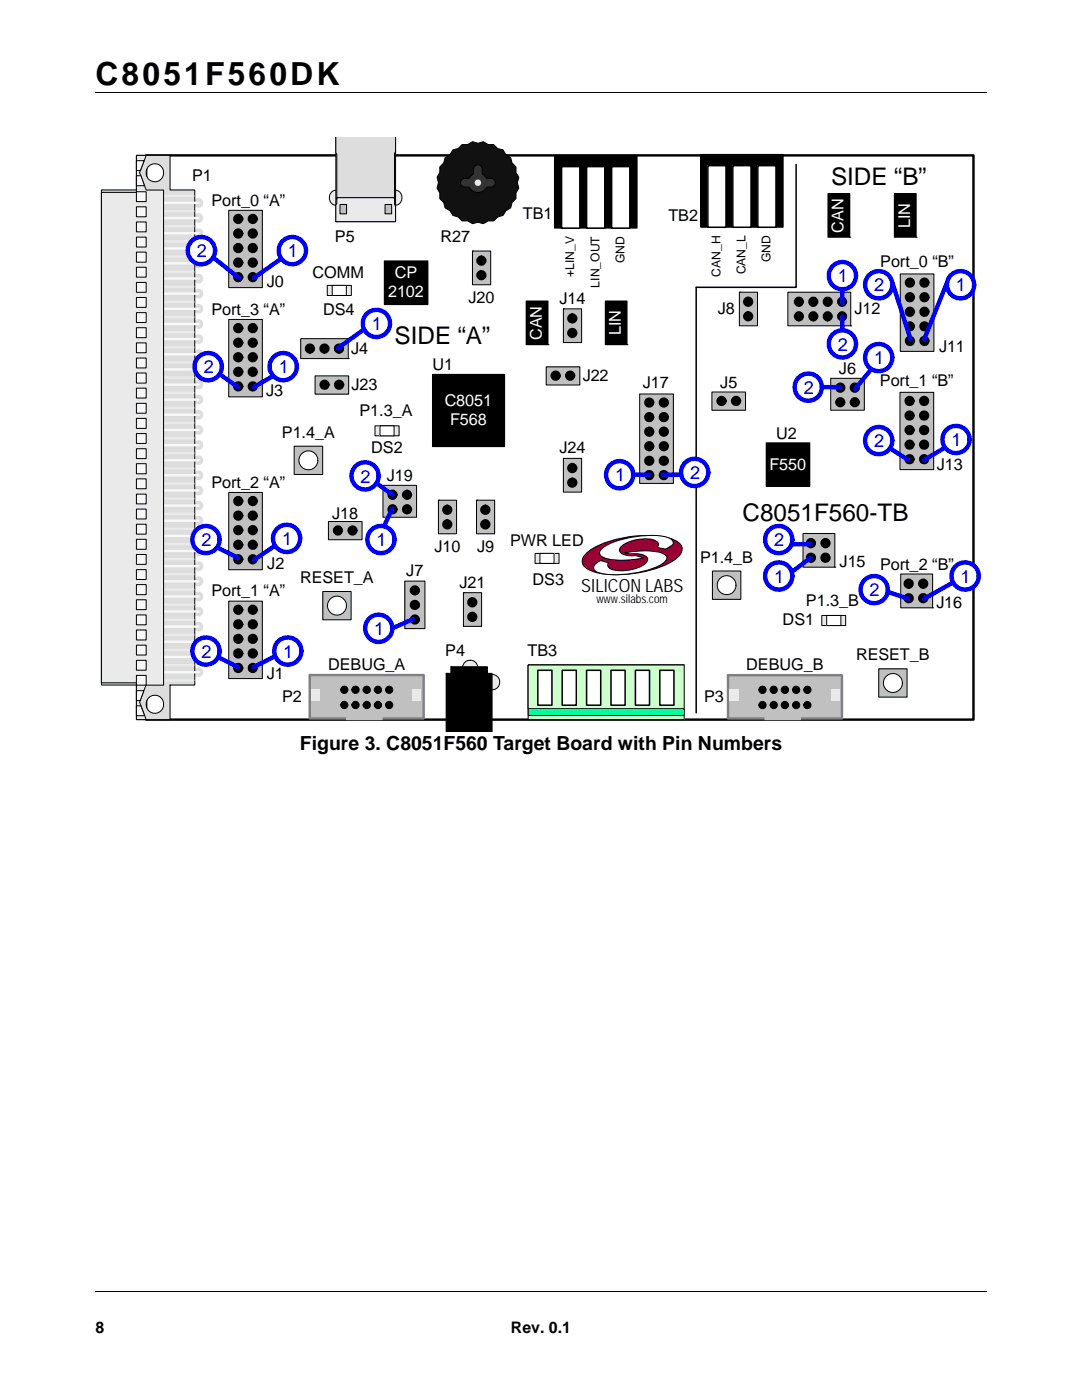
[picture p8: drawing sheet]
<svg xmlns="http://www.w3.org/2000/svg" width="216mm" height="279mm" viewBox="0 0 216 279" stroke-linecap="round" stroke-linejoin="round" font-family="sans-serif">
<path d="M19 18.4h177.8M19.1 257.8h177.8" fill="none" stroke="#000" stroke-width=".2"/>
<g fill="#fff">
<path d="M166.8 259.4h30.7v14.7h-30.7z"/>
<path d="M19.7 27.5h176.5v118.6h-176.5z"/>
<path d="M29.2 31h165v112.6h-165z"/>
</g>
<path d="M29.2 31h165v112.6h-165z" fill="none" stroke="#000" stroke-width=".48"/>
<circle cx="93.8" cy="133.3" r="1.53" fill="#eaeaea"/>
<circle cx="93.8" cy="133.3" r="1.53" fill="none" stroke="#000" stroke-width=".2"/>
<circle cx="98.2" cy="136.1" r="1.53" fill="#eaeaea"/>
<g fill="none" stroke="#000" stroke-width=".2">
<path d="M89 134.4h.1M90 133.1h7.2v10.9h-7.2zM90 133.1h.1M89 146.1v-11.7h9.2v11.7"/>
<circle cx="98.2" cy="136.1" r="1.53"/>
</g>
<path d="M89 134.4h9.2v11.7h-9.2zM90 133.1h7.2v10.9h-7.2z" fill="#000"/>
<path d="M66.3 38.2a1.45 1.45 0 0 1 2 .8 1.45 1.45 0 0 1-1.1 1.9 1.49 1.49 0 0 1-1.5-.9 1.49 1.49 0 0 1 .6-1.8z" fill-rule="evenodd" fill="#eaeaea"/>
<path d="M66.3 38.2a1.45 1.45 0 0 1 2 .8 1.45 1.45 0 0 1-1.1 1.9 1.49 1.49 0 0 1-1.5-.9 1.49 1.49 0 0 1 .6-1.8z" fill="none" stroke="#000" stroke-width=".2"/>
<path d="M78.2 38.2a1.36 1.36 0 0 1 1.7 .2 1.36 1.36 0 0 1 .2 1.7 1.28 1.28 0 0 1-1.5 .8 1.28 1.28 0 0 1-1-1.3l.2-1z" fill-rule="evenodd" fill="#eaeaea"/>
<path d="M78.2 38.2a1.36 1.36 0 0 1 1.7 .2 1.36 1.36 0 0 1 .2 1.7 1.28 1.28 0 0 1-1.5 .8 1.28 1.28 0 0 1-1-1.3l.2-1z" fill="none" stroke="#000" stroke-width=".2"/>
<path d="M67 27.5h11.9v16.7h-11.9z" fill="#c0c0c0"/>
<path d="M67 27.5v16.7h11.9v-16.7M67 44.2h.1" fill="none" stroke="#000" stroke-width=".2"/>
<path d="M67 27.5h11.9v2.8l-.2 .3v9.1l-.2-.2h-11.1l-.2 .2v-9l-.2-.3z" fill-rule="evenodd" fill="#ddd"/>
<path d="M67 27.5v2.9l.2 .3v9l.2-.2h11.1l.2 .2v-9.1l.2-.3v-2.8" fill="none" stroke="#000" stroke-width=".2"/>
<path d="M67.8 40.8v1.9h1.4v-1.9zM67.2 39.5h11.3l.2 .2v1.2l.2 .2v3.1h-11.9v-3.2l.2-.3zM76.8 40.8v1.9h1.3v-1.9z" fill-rule="evenodd" fill="#eaeaea"/>
<path d="M67.2 39.5h11.3l.2 .2v1.2l.2 .2v3.1h-11.9v-3.2l.2-.3zM67.8 40.8h1.4v1.9h-1.4zM76.8 40.8h1.3v1.9h-1.3z" fill="none" stroke="#000" stroke-width=".2"/>
<path d="M88.8 31.5l1-.6 .6-1 1-.2 .8-.8h1.1l1-.6 1.1 .3 1-.3 1 .6h1.1l.8 .8 1.1 .2 .5 1 1 .6 .3 1 .8 .8v1.1l.5 1-.3 1 .3 1.1-.5 1v1.1l-.8 .8-.3 1.1-1 .6-.5 .9-1.1 .3-.8 .8h-1.1l-1 .5-1-.2-1.1 .2-1-.5h-1.1l-.8-.8-1-.3-.6-.9-1-.6-.3-1.1-.7-.8v-1.1l-.6-1 .3-1.1-.3-1 .6-1v-1.1l.7-.8z" fill-rule="evenodd" fill="#111"/>
<path d="M88.8 31.5l1-.6 .6-1 1-.2 .8-.8h1.1l1-.6 1.1 .3 1-.3 1 .6h1.1l.8 .8 1.1 .2 .5 1 1 .6 .3 1 .8 .8v1.1l.5 1-.3 1 .3 1.1-.5 1v1.1l-.8 .8-.3 1.1-1 .6-.5 .9-1.1 .3-.8 .8h-1.1l-1 .5-1-.2-1.1 .2-1-.5h-1.1l-.8-.8-1-.3-.6-.9-1-.6-.3-1.1-.7-.8v-1.1l-.6-1 .3-1.1-.3-1 .6-1v-1.1l.7-.8z" fill="none" stroke="#000" stroke-width=".2"/>
<path d="M94.7 33.2a.86 .86 0 0 1 1-.2 .86 .86 0 0 1 .5 .8v.9l.9 .9h1a.88 .88 0 0 1 .7 .9 .88 .88 0 0 1-.8 .8h-.9a1.98 1.98 0 0 1-1.7 1.1 1.98 1.98 0 0 1-1.8-1.1 1.51 1.51 0 0 1-1.7-.5v-.2a.88 .88 0 0 1 .7-1h1l.9-.9v-1.1z" fill-rule="evenodd" fill="#333"/>
<path d="M94.7 33.2a.86 .86 0 0 1 1-.2 .86 .86 0 0 1 .5 .8v.9l.9 .9h1a.88 .88 0 0 1 .7 .9 .88 .88 0 0 1-.8 .8h-.9a1.98 1.98 0 0 1-1.7 1.1 1.98 1.98 0 0 1-1.8-1.1 1.51 1.51 0 0 1-1.7-.5v-.2a.88 .88 0 0 1 .7-1h1l.9-.9v-1.1z" fill="none" stroke="#000" stroke-width=".2"/>
<circle cx="95.4" cy="36.5" r=".65" fill="#eaeaea"/>
<path d="M117.2 110.2a19 19 0 0 1 10.2-3.3h2.2a9.9 9.9 0 0 1 5.9 1.5 1.71 1.71 0 0 1-.2 2.7 17.5 17.5 0 0 1-8.6 3.3 19 19 0 0 1-8.8-.5 2.06 2.06 0 0 1-1.7-2.1l.4-1z" fill-rule="evenodd" fill="#9a0033"/>
<path d="M117.2 110.2a19 19 0 0 1 10.2-3.3h2.2a9.9 9.9 0 0 1 5.9 1.5 1.71 1.71 0 0 1-.2 2.7 17.5 17.5 0 0 1-8.6 3.3 19 19 0 0 1-8.8-.5 2.06 2.06 0 0 1-1.7-2.1l.4-1z" fill="none" stroke="#000" stroke-width=".2"/>
<path d="M120.2 109.4a17.8 17.8 0 0 1 10.8-2.5l1.5 .2a1.72 1.72 0 0 1 1.8 1.4v.2l-1.5 .9-1.7-.3a.83 .83 0 0 0 .2-.9 .83 .83 0 0 0-.6-.6 7.8 7.8 0 0 0-6.7 1.2l-.3 .5-.1 .4a1.92 1.92 0 0 0 1.9 1h1.4l1.6 .5a15 15 0 0 1-8.3-.2 .94 .94 0 0 1-.6-.9 .94 .94 0 0 1 .6-.9z" fill-rule="evenodd" fill="#fff"/>
<path d="M120.2 109.4a17.8 17.8 0 0 1 10.8-2.5l1.5 .2a1.72 1.72 0 0 1 1.8 1.4v.2l-1.5 .9-1.7-.3a.83 .83 0 0 0 .2-.9 .83 .83 0 0 0-.6-.6 7.8 7.8 0 0 0-6.7 1.2l-.3 .5-.1 .4a1.92 1.92 0 0 0 1.9 1h1.4l1.6 .5a15 15 0 0 1-8.3-.2 .94 .94 0 0 1-.6-.9 .94 .94 0 0 1 .6-.9z" fill="none" stroke="#000" stroke-width=".2"/>
<path d="M118.8 112.6l1-.7 1.6 .4a.92 .92 0 0 0 .8 1.4 8.7 8.7 0 0 0 6.3-1.1l.6-.5 .2-.5a1.68 1.68 0 0 0-1.7-1l-2-.1-1-.2a14.9 14.9 0 0 1 7.8 .2l.6 .5a1.24 1.24 0 0 1-.8 1.5 19.5 19.5 0 0 1-12.7 1.8 .97 .97 0 0 1-1-.6 .97 .97 0 0 1 .3-1.1z" fill-rule="evenodd" fill="#fff"/>
<path d="M118.8 112.6l1-.7 1.6 .4a.92 .92 0 0 0 .8 1.4 8.7 8.7 0 0 0 6.3-1.1l.6-.5 .2-.5a1.68 1.68 0 0 0-1.7-1l-2-.1-1-.2a14.9 14.9 0 0 1 7.8 .2l.6 .5a1.24 1.24 0 0 1-.8 1.5 19.5 19.5 0 0 1-12.7 1.8 .97 .97 0 0 1-1-.6 .97 .97 0 0 1 .3-1.1z" fill="none" stroke="#000" stroke-width=".2"/>
<path d="M80.8 116h4v9.5h-4z" fill="#c0c0c0"/>
<path d="M80.8 116h4v9.5h-4z" fill="none" stroke="#000" stroke-width=".2"/>
<g fill="#000">
<circle cx="82.8" cy="117.8" r=".87"/>
<circle cx="82.8" cy="120.7" r=".87"/>
<circle cx="82.8" cy="123.6" r=".87"/>
</g>
<g fill="none" stroke="#000" stroke-width=".3">
<circle cx="82.8" cy="117.8" r=".87"/>
<circle cx="82.8" cy="120.7" r=".87"/>
<circle cx="82.8" cy="123.6" r=".87"/>
</g>
<path d="M160.2 106.5h6.4v6.7h-6.4z" fill="#c0c0c0"/>
<path d="M152.9 88.4h8.7v8.7h-8.7zM160.2 106.5h6.4v6.7h-6.4zM166.6 113.2h.1" fill="none" stroke="#000" stroke-width=".2"/>
<g fill="#000">
<circle cx="161.8" cy="108.4" r=".87"/>
<circle cx="161.8" cy="111.3" r=".87"/>
<circle cx="164.7" cy="108.4" r=".87"/>
<circle cx="164.7" cy="111.3" r=".87"/>
</g>
<g fill="none" stroke="#000" stroke-width=".3">
<path d="M138.9 57.3v85"/>
<circle cx="161.8" cy="108.4" r=".87"/>
<circle cx="161.8" cy="111.3" r=".87"/>
<circle cx="164.7" cy="108.4" r=".87"/>
<circle cx="164.7" cy="111.3" r=".87"/>
</g>
<path d="M152.9 88.4h8.7v8.7h-8.7z" fill="#000"/>
<path d="M65.3 57h4.8v2h-4.8z" fill="#eaeaea"/>
<path d="M65.3 57h4.8v2h-4.8z" fill="none" stroke="#000" stroke-width=".2"/>
<path d="M66.3 57h2.8v2h-2.8z" fill="#fff"/>
<path d="M66.3 57h2.8v2h-2.8z" fill="none" stroke="#000" stroke-width=".2"/>
<path d="M74.8 85h4.8v2h-4.8z" fill="#eaeaea"/>
<path d="M74.8 85h4.8v2h-4.8z" fill="none" stroke="#000" stroke-width=".2"/>
<path d="M75.8 85h2.8v2h-2.8z" fill="#fff"/>
<path d="M75.8 85h2.8v2h-2.8z" fill="none" stroke="#000" stroke-width=".2"/>
<path d="M106.8 110.4h4.7v2h-4.7z" fill="#eaeaea"/>
<path d="M106.8 110.4h4.7v2h-4.7z" fill="none" stroke="#000" stroke-width=".2"/>
<path d="M107.7 110.4h2.9v2h-2.9z" fill="#fff"/>
<path d="M107.7 110.4h2.9v2h-2.9z" fill="none" stroke="#000" stroke-width=".2"/>
<path d="M164 122.8h4.7v2h-4.7z" fill="#eaeaea"/>
<path d="M164 122.8h4.7v2h-4.7z" fill="none" stroke="#000" stroke-width=".2"/>
<path d="M165 122.9h2.8v1.9h-2.8z" fill="#fff"/>
<path d="M165.2 38.6h4.4v8.7h-4.4zM76.7 52.1h8.7v8.7h-8.7zM169.6 47.3h.1M105 60.1h4.3v8.7h-4.3zM109.3 68.8h.1M165 122.8h2.8v2h-2.8z" fill="none" stroke="#000" stroke-width=".2"/>
<path d="M165.2 38.6h4.4v8.7h-4.4zM76.7 52.1h8.7v8.7h-8.7zM105 60.1h4.3v8.7h-4.3z" fill="#000"/>
<g fill="#ddd">
<path d="M29.1 140.6a1.78 1.78 0 0 1 3.5 0 1.78 1.78 0 0 1-3.5 0zM20.2 37.9v98.8h7v6.9h6.7v-6.9h5v-98.8h-5v-6.9h-6.7v6.9zM29.1 34.5a1.77 1.77 0 0 1 3.5 0 1.77 1.77 0 0 1-3.5 0z" fill-rule="evenodd"/>
<circle cx="39.6" cy="131.1" r=".95"/>
<circle cx="39.6" cy="134.2" r=".95"/>
<circle cx="39.6" cy="128.1" r=".94"/>
<circle cx="39.6" cy="125.1" r=".96"/>
<circle cx="39.6" cy="119.1" r=".96"/>
<circle cx="39.6" cy="122.1" r=".96"/>
<circle cx="39.6" cy="116" r=".95"/>
<circle cx="39.6" cy="113" r=".95"/>
<circle cx="39.6" cy="107" r=".95"/>
<circle cx="39.6" cy="110" r=".98"/>
<circle cx="39.6" cy="103.9" r=".95"/>
<circle cx="39.6" cy="100.9" r=".95"/>
<circle cx="39.6" cy="94.9" r=".95"/>
<circle cx="39.6" cy="97.9" r=".96"/>
<circle cx="39.6" cy="91.9" r=".95"/>
<circle cx="39.6" cy="88.8" r=".95"/>
<circle cx="39.6" cy="82.8" r=".97"/>
<circle cx="39.6" cy="85.8" r=".94"/>
<circle cx="39.6" cy="79.8" r=".96"/>
<circle cx="39.6" cy="76.8" r=".96"/>
<circle cx="39.6" cy="70.7" r=".95"/>
<circle cx="39.6" cy="73.7" r=".95"/>
<circle cx="39.6" cy="67.7" r=".96"/>
<circle cx="39.7" cy="64.7" r=".97"/>
<circle cx="39.6" cy="58.6" r=".94"/>
<circle cx="39.6" cy="61.7" r=".95"/>
<circle cx="39.6" cy="55.6" r=".96"/>
<circle cx="39.6" cy="52.6" r=".95"/>
<circle cx="39.7" cy="46.5" r=".97"/>
<circle cx="39.6" cy="49.6" r=".96"/>
<circle cx="39.7" cy="43.5" r=".97"/>
<circle cx="39.7" cy="40.5" r=".98"/>
</g>
<g fill="none" stroke="#000" stroke-width=".2">
<path d="M20.2 37.9h7v-6.9h6.7v6.9h5v98.8h-5v6.9h-6.7v-6.9h-7z"/>
<circle cx="30.9" cy="34.5" r="1.77"/>
<circle cx="30.9" cy="140.6" r="1.78"/>
</g>
<g fill="none" stroke="#f8f8f8" stroke-width=".48">
<path d="M31.4 40.5h8.2M31.4 43.5h8.2M31.4 46.5h8.2M31.4 49.6h8.2M31.4 52.6h8.2M31.4 55.6h8.2M31.4 58.6h8.2M31.4 61.6h8.2M31.4 64.7h8.2M31.4 67.7h8.2M31.4 70.7h8.2M31.4 73.7h8.2"/>
<path d="M31.4 76.8h8.2M31.4 79.8h8.2M31.4 82.8h8.2M31.4 85.8h8.2M31.4 88.8h8.2M31.4 91.9h8.2M31.4 94.8h8.2M31.4 97.9h8.2M31.4 100.9h8.2M31.4 103.9h8.2M31.4 107h8.2M31.4 110h8.2"/>
<path d="M31.4 113h8.2M31.4 116h8.2M31.4 119h8.2M31.4 134.2h8.2M31.4 122h8.2M31.4 125.1h8.2M31.4 128.1h8.2M31.4 131.1h8.2"/>
</g>
<g fill="none" stroke="#eaeaea" stroke-width=".48">
<path d="M30.3 39.1h8.3M30.3 42.1h8.3M30.3 45.1h8.3M30.3 48.2h8.3M30.3 51.2h8.3M30.3 54.2h8.3M30.3 57.2h8.3M30.3 60.3h8.3M30.3 63.3h8.3M30.3 66.3h8.3M30.3 69.3h8.3M30.3 72.3h8.3"/>
<path d="M30.3 75.4h8.3M30.3 78.4h8.3M30.3 81.4h8.3M30.3 84.4h8.3M30.3 87.4h8.3M30.3 90.5h8.3M30.3 93.5h8.3M30.3 96.5h8.3M30.3 99.5h8.3M30.3 102.5h8.3M30.3 105.6h8.3M30.3 108.6h8.3"/>
<path d="M30.3 111.6h8.3M30.3 114.6h8.3M30.3 117.6h8.3M30.3 135.8h8.3M30.3 120.7h8.3M30.3 123.7h8.3M30.3 126.7h8.3M30.3 129.7h8.3M30.3 132.8h8.3"/>
</g>
<path d="M27.2 31h2l-1.3 3.5 1.3 3.4h3.4v98.8h-3.5l-1.2 3.4 1.3 3.5h-2v-7.3h-7v-97.9h7z" fill-rule="evenodd" fill="#eaeaea"/>
<path d="M27.2 31h2l-1.3 3.5 1.3 3.4h3.4v98.8h-3.5l-1.2 3.4 1.3 3.5h-2v-7.3h-7v-97.9h7z" fill="none" stroke="#000" stroke-width=".2"/>
<path d="M27.2 38.3h2v1.9h-2z" fill="#f8f8f8"/>
<path d="M27.2 38.3h2v1.9h-2z" fill="none" stroke="#000" stroke-width=".2"/>
<path d="M27.2 59.4h2v1.9h-2z" fill="#f8f8f8"/>
<path d="M27.2 59.4h2v1.9h-2z" fill="none" stroke="#000" stroke-width=".2"/>
<path d="M27.2 50.3h2v2h-2z" fill="#f8f8f8"/>
<path d="M27.2 50.3h2v2h-2z" fill="none" stroke="#000" stroke-width=".2"/>
<path d="M27.2 89.6h2v1.9h-2z" fill="#f8f8f8"/>
<path d="M27.2 89.6h2v1.9h-2z" fill="none" stroke="#000" stroke-width=".2"/>
<path d="M27.2 56.4h2v1.9h-2z" fill="#f8f8f8"/>
<path d="M27.2 56.4h2v1.9h-2z" fill="none" stroke="#000" stroke-width=".2"/>
<path d="M27.2 131.8h2v2h-2z" fill="#f8f8f8"/>
<path d="M27.2 131.8h2v2h-2z" fill="none" stroke="#000" stroke-width=".2"/>
<path d="M27.2 104.6h2v2h-2z" fill="#f8f8f8"/>
<path d="M27.2 104.6h2v2h-2z" fill="none" stroke="#000" stroke-width=".2"/>
<path d="M27.2 119.7h2v2h-2z" fill="#f8f8f8"/>
<path d="M27.2 119.7h2v2h-2z" fill="none" stroke="#000" stroke-width=".2"/>
<path d="M27.2 71.5h2v1.9h-2z" fill="#f8f8f8"/>
<path d="M27.2 71.5h2v1.9h-2z" fill="none" stroke="#000" stroke-width=".2"/>
<path d="M27.2 47.3h2v2h-2z" fill="#f8f8f8"/>
<path d="M27.2 47.3h2v2h-2z" fill="none" stroke="#000" stroke-width=".2"/>
<path d="M27.2 44.3h2v2h-2z" fill="#f8f8f8"/>
<path d="M27.2 44.3h2v2h-2z" fill="none" stroke="#000" stroke-width=".2"/>
<path d="M27.2 101.6h2v2h-2z" fill="#f8f8f8"/>
<path d="M27.2 101.6h2v2h-2z" fill="none" stroke="#000" stroke-width=".2"/>
<path d="M27.2 98.6h2v2h-2z" fill="#f8f8f8"/>
<path d="M27.2 98.6h2v2h-2z" fill="none" stroke="#000" stroke-width=".2"/>
<path d="M27.2 65.4h2v2h-2z" fill="#f8f8f8"/>
<path d="M27.2 65.4h2v2h-2z" fill="none" stroke="#000" stroke-width=".2"/>
<path d="M27.2 128.8h2v1.9h-2z" fill="#f8f8f8"/>
<path d="M27.2 128.8h2v1.9h-2z" fill="none" stroke="#000" stroke-width=".2"/>
<path d="M27.2 125.7h2v2h-2z" fill="#f8f8f8"/>
<path d="M27.2 125.7h2v2h-2z" fill="none" stroke="#000" stroke-width=".2"/>
<path d="M27.2 95.6h2v1.9h-2z" fill="#f8f8f8"/>
<path d="M27.2 95.6h2v1.9h-2z" fill="none" stroke="#000" stroke-width=".2"/>
<path d="M27.2 116.7h2v2h-2z" fill="#f8f8f8"/>
<path d="M27.2 116.7h2v2h-2z" fill="none" stroke="#000" stroke-width=".2"/>
<path d="M27.2 68.4h2v2h-2z" fill="#f8f8f8"/>
<path d="M27.2 68.4h2v2h-2z" fill="none" stroke="#000" stroke-width=".2"/>
<path d="M27.2 86.5h2v2h-2z" fill="#f8f8f8"/>
<path d="M27.2 86.5h2v2h-2z" fill="none" stroke="#000" stroke-width=".2"/>
<path d="M27.2 80.5h2v2h-2z" fill="#f8f8f8"/>
<path d="M27.2 80.5h2v2h-2z" fill="none" stroke="#000" stroke-width=".2"/>
<path d="M27.2 53.3h2v2h-2z" fill="#f8f8f8"/>
<path d="M27.2 53.3h2v2h-2z" fill="none" stroke="#000" stroke-width=".2"/>
<path d="M27.2 110.7h2v1.9h-2z" fill="#f8f8f8"/>
<path d="M27.2 110.7h2v1.9h-2z" fill="none" stroke="#000" stroke-width=".2"/>
<path d="M27.2 62.4h2v2h-2z" fill="#f8f8f8"/>
<path d="M27.2 62.4h2v2h-2z" fill="none" stroke="#000" stroke-width=".2"/>
<path d="M27.2 122.7h2v2h-2z" fill="#f8f8f8"/>
<path d="M27.2 122.7h2v2h-2z" fill="none" stroke="#000" stroke-width=".2"/>
<path d="M27.2 107.6h2v2h-2z" fill="#f8f8f8"/>
<path d="M27.2 107.6h2v2h-2z" fill="none" stroke="#000" stroke-width=".2"/>
<path d="M27.2 92.5h2v2.1h-2z" fill="#f8f8f8"/>
<path d="M27.2 92.5h2v2.1h-2z" fill="none" stroke="#000" stroke-width=".2"/>
<path d="M27.2 41.3h2v2h-2z" fill="#f8f8f8"/>
<path d="M27.2 41.3h2v2h-2z" fill="none" stroke="#000" stroke-width=".2"/>
<path d="M27.2 77.5h2v1.9h-2z" fill="#f8f8f8"/>
<path d="M27.2 77.5h2v1.9h-2z" fill="none" stroke="#000" stroke-width=".2"/>
<path d="M27.2 113.7h2v2h-2z" fill="#f8f8f8"/>
<path d="M27.2 113.7h2v2h-2z" fill="none" stroke="#000" stroke-width=".2"/>
<path d="M27.2 74.4h2v2.1h-2z" fill="#f8f8f8"/>
<path d="M27.2 74.4h2v2.1h-2z" fill="none" stroke="#000" stroke-width=".2"/>
<path d="M27.2 83.5h2v2h-2z" fill="#f8f8f8"/>
<path d="M27.2 83.5h2v2h-2z" fill="none" stroke="#000" stroke-width=".2"/>
<path d="M27.2 134.8h2v1.9h-2z" fill="#f8f8f8"/>
<path d="M27.2 134.8h2v1.9h-2z" fill="none" stroke="#000" stroke-width=".2"/>
<path d="M27.2 35.1h.9l.7 2h-1.6z" fill-rule="evenodd" fill="#f8f8f8"/>
<path d="M27.2 35.1h.9l.7 2h-1.6z" fill="none" stroke="#000" stroke-width=".2"/>
<path d="M27.2 32.1h1.6l-.8 1.9h-.8z" fill-rule="evenodd" fill="#f8f8f8"/>
<path d="M27.2 32.1h1.6l-.8 1.9h-.8z" fill="none" stroke="#000" stroke-width=".2"/>
<path d="M27.2 137.8h1.5l-.7 2h-.8z" fill-rule="evenodd" fill="#f8f8f8"/>
<path d="M27.2 137.8h1.5l-.7 2h-.8z" fill="none" stroke="#000" stroke-width=".2"/>
<path d="M27.2 140.9h.9l.8 1.9h-1.7z" fill-rule="evenodd" fill="#f8f8f8"/>
<path d="M27.2 140.9h.9l.8 1.9h-1.7z" fill="none" stroke="#000" stroke-width=".2"/>
<path d="M61.8 134.7h22.7v8.7h-22.7z" fill="#c0c0c0"/>
<path d="M61.8 134.7h22.7v8.7h-22.7z" fill="none" stroke="#808080" stroke-width=".48"/>
<circle cx="61.8" cy="134.7" r=".24" fill="#808080"/>
<path d="M69.2 141.7h7.1v1.9h-7.1z" fill="#c0c0c0"/>
<path d="M69.2 141.7h7.1v1.9h-7.1zM69.2 141.7h.1" fill="none" stroke="#c0c0c0" stroke-width=".2"/>
<g fill="#eaeaea">
<path d="M82.3 137.7h1.8v2.2h-1.8z"/>
<path d="M62.1 137.7h1.8v2.2h-1.8z"/>
</g>
<g fill="#000">
<circle cx="68.7" cy="137.6" r=".72"/>
<circle cx="70.9" cy="137.7" r=".73"/>
<circle cx="73.2" cy="137.7" r=".72"/>
<circle cx="75.4" cy="137.7" r=".72"/>
<circle cx="77.7" cy="137.6" r=".72"/>
<circle cx="68.7" cy="140.7" r=".72"/>
<circle cx="70.9" cy="140.7" r=".72"/>
<circle cx="73.2" cy="140.7" r=".72"/>
<circle cx="75.4" cy="140.7" r=".72"/>
<circle cx="77.7" cy="140.7" r=".72"/>
</g>
<g fill="none" stroke="#000" stroke-width=".2">
<circle cx="68.7" cy="137.6" r=".72"/>
<circle cx="70.9" cy="137.7" r=".73"/>
<circle cx="73.2" cy="137.7" r=".72"/>
<circle cx="75.4" cy="137.7" r=".72"/>
<circle cx="77.7" cy="137.6" r=".72"/>
<circle cx="68.7" cy="140.7" r=".72"/>
<circle cx="70.9" cy="140.7" r=".72"/>
<circle cx="73.2" cy="140.7" r=".72"/>
<circle cx="75.4" cy="140.7" r=".72"/>
<circle cx="77.7" cy="140.7" r=".72"/>
</g>
<path d="M105.4 132.7h31.1v10.9h-31.1z" fill="#cfc"/>
<path d="M105.4 132.7h31.1v10.9h-31.1z" fill="none" stroke="#000" stroke-width=".2"/>
<path d="M105.4 132.7h31.1v10.1h-31.1z" fill="#00ff9a"/>
<path d="M105.4 132.7h31.1v10.1h-31.1z" fill="none" stroke="#000" stroke-width=".2"/>
<path d="M105.4 132.7h31.1v8.7h-31.1z" fill="#cfc"/>
<path d="M105.4 132.7h31.1v8.7h-31.1z" fill="none" stroke="#000" stroke-width=".2"/>
<path d="M117.1 133.8h2.8v6.9h-2.8z" fill="#fff"/>
<path d="M117.1 133.8h2.8v6.9h-2.8z" fill="none" stroke="#000" stroke-width=".3"/>
<path d="M112.2 133.8h2.8v6.9h-2.8z" fill="#fff"/>
<path d="M112.2 133.8h2.8v6.9h-2.8z" fill="none" stroke="#000" stroke-width=".3"/>
<path d="M107.3 133.8h2.8v6.9h-2.8z" fill="#fff"/>
<path d="M107.3 133.8h2.8v6.9h-2.8z" fill="none" stroke="#000" stroke-width=".3"/>
<path d="M121.9 133.8h2.8v6.9h-2.8z" fill="#fff"/>
<path d="M121.9 133.8h2.8v6.9h-2.8z" fill="none" stroke="#000" stroke-width=".3"/>
<path d="M126.8 133.8h2.8v6.9h-2.8z" fill="#fff"/>
<path d="M126.8 133.8h2.8v6.9h-2.8z" fill="none" stroke="#000" stroke-width=".3"/>
<path d="M131.7 133.8h2.8v6.9h-2.8z" fill="#fff"/>
<path d="M131.7 133.8h2.8v6.9h-2.8z" fill="none" stroke="#000" stroke-width=".3"/>
<path d="M145.3 134.7h22.7v8.7h-22.7z" fill="#c0c0c0"/>
<path d="M145.3 134.7h22.7v8.7h-22.7z" fill="none" stroke="#808080" stroke-width=".48"/>
<circle cx="145.3" cy="134.7" r=".24" fill="#808080"/>
<path d="M152.6 141.7h7.1v1.9h-7.1z" fill="#c0c0c0"/>
<path d="M152.6 141.7h7.1v1.9h-7.1zM152.6 141.7h.1" fill="none" stroke="#c0c0c0" stroke-width=".2"/>
<g fill="#eaeaea">
<path d="M165.8 137.7h1.7v2.2h-1.7z"/>
<path d="M145.6 137.7h1.8v2.2h-1.8z"/>
</g>
<g fill="#000">
<circle cx="152.1" cy="137.7" r=".72"/>
<circle cx="154.4" cy="137.7" r=".72"/>
<circle cx="156.6" cy="137.7" r=".72"/>
<circle cx="158.9" cy="137.7" r=".72"/>
<circle cx="161.1" cy="137.7" r=".72"/>
<circle cx="152.1" cy="140.7" r=".72"/>
<circle cx="154.4" cy="140.7" r=".72"/>
<circle cx="156.6" cy="140.7" r=".73"/>
<circle cx="158.9" cy="140.7" r=".72"/>
<circle cx="161.1" cy="140.7" r=".72"/>
</g>
<g fill="none" stroke="#000" stroke-width=".2">
<circle cx="152.1" cy="137.7" r=".72"/>
<circle cx="154.4" cy="137.7" r=".72"/>
<circle cx="156.6" cy="137.7" r=".72"/>
<circle cx="158.9" cy="137.7" r=".72"/>
<circle cx="161.1" cy="137.7" r=".72"/>
<circle cx="152.1" cy="140.7" r=".72"/>
<circle cx="154.4" cy="140.7" r=".72"/>
<circle cx="156.6" cy="140.7" r=".73"/>
<circle cx="158.9" cy="140.7" r=".72"/>
<circle cx="161.1" cy="140.7" r=".72"/>
</g>
<path d="M175.3 133.5h5.7v5.6h-5.7z" fill="#c0c0c0"/>
<path d="M175.3 133.5h5.7v5.6h-5.7z" fill="none" stroke="#000" stroke-width=".2"/>
<circle cx="178.2" cy="136.3" r="1.89" fill="#fff"/>
<circle cx="178.2" cy="136.3" r="1.89" fill="none" stroke="#000" stroke-width=".2"/>
<path d="M179.7 114.6h6.4v6.7h-6.4z" fill="#c0c0c0"/>
<path d="M179.7 114.6h6.4v6.7h-6.4zM186.1 121.3h.1" fill="none" stroke="#000" stroke-width=".2"/>
<g fill="#000">
<circle cx="181.3" cy="116.5" r=".87"/>
<circle cx="181.3" cy="119.4" r=".87"/>
<circle cx="184.2" cy="116.5" r=".87"/>
<circle cx="184.2" cy="119.4" r=".87"/>
</g>
<g fill="none" stroke="#000" stroke-width=".3">
<circle cx="181.3" cy="116.5" r=".87"/>
<circle cx="181.3" cy="119.4" r=".87"/>
<circle cx="184.2" cy="116.5" r=".87"/>
<circle cx="184.2" cy="119.4" r=".87"/>
</g>
<path d="M179.6 78.3h6.7v15.4h-6.7z" fill="#c0c0c0"/>
<path d="M179.6 78.3h6.7v15.4h-6.7z" fill="none" stroke="#000" stroke-width=".2"/>
<g fill="#000">
<circle cx="181.5" cy="91.7" r=".87"/>
<circle cx="181.5" cy="88.8" r=".87"/>
<circle cx="181.5" cy="80" r=".87"/>
<circle cx="181.5" cy="85.8" r=".87"/>
<circle cx="181.5" cy="82.9" r=".86"/>
<circle cx="184.4" cy="82.9" r=".87"/>
<circle cx="184.4" cy="91.7" r=".87"/>
<circle cx="184.4" cy="88.8" r=".86"/>
<circle cx="184.4" cy="80" r=".86"/>
<circle cx="184.4" cy="85.8" r=".86"/>
</g>
<g fill="none" stroke="#000" stroke-width=".3">
<circle cx="181.5" cy="91.7" r=".87"/>
<circle cx="181.5" cy="88.8" r=".87"/>
<circle cx="181.5" cy="80" r=".87"/>
<circle cx="181.5" cy="85.8" r=".87"/>
<circle cx="181.5" cy="82.9" r=".86"/>
<circle cx="184.4" cy="82.9" r=".87"/>
<circle cx="184.4" cy="91.7" r=".87"/>
<circle cx="184.4" cy="88.8" r=".86"/>
<circle cx="184.4" cy="80" r=".86"/>
<circle cx="184.4" cy="85.8" r=".86"/>
</g>
<path d="M179.6 54.7h6.8v15.4h-6.8z" fill="#c0c0c0"/>
<path d="M110.6 31h16.5v14.5h-16.5zM179.6 54.7h6.8v15.4h-6.8z" fill="none" stroke="#000" stroke-width=".2"/>
<g fill="#000">
<circle cx="181.5" cy="59.3" r=".87"/>
<circle cx="181.5" cy="56.4" r=".86"/>
<circle cx="184.4" cy="59.3" r=".87"/>
<circle cx="184.4" cy="56.4" r=".86"/>
<circle cx="181.5" cy="68" r=".87"/>
<circle cx="181.5" cy="62.2" r=".87"/>
<circle cx="181.5" cy="65.1" r=".86"/>
<circle cx="184.4" cy="68" r=".87"/>
<circle cx="184.4" cy="62.2" r=".87"/>
<circle cx="184.4" cy="65.1" r=".86"/>
</g>
<g fill="none" stroke="#000" stroke-width=".3">
<circle cx="181.5" cy="59.3" r=".87"/>
<circle cx="181.5" cy="56.4" r=".86"/>
<circle cx="184.4" cy="59.3" r=".87"/>
<circle cx="184.4" cy="56.4" r=".86"/>
<circle cx="181.5" cy="68" r=".87"/>
<circle cx="181.5" cy="62.2" r=".87"/>
<circle cx="181.5" cy="65.1" r=".86"/>
<circle cx="184.4" cy="68" r=".87"/>
<circle cx="184.4" cy="62.2" r=".87"/>
<circle cx="184.4" cy="65.1" r=".86"/>
</g>
<path d="M110.6 31h16.5v14.5h-16.5z" fill="#000"/>
<path d="M112.1 33.3h3.6v12.2h-3.6z" fill="#fff"/>
<path d="M112.1 33.3h3.6v12.2h-3.6z" fill="none" stroke="#000" stroke-width=".3"/>
<path d="M117.1 33.3h3.6v12.2h-3.6z" fill="#fff"/>
<path d="M117.1 33.3h3.6v12.2h-3.6z" fill="none" stroke="#000" stroke-width=".3"/>
<path d="M122 33.3h3.7v12.2h-3.7z" fill="#fff"/>
<path d="M122 33.3h3.7v12.2h-3.7z" fill="none" stroke="#000" stroke-width=".3"/>
<path d="M139.8 30.8h16.5v14.6h-16.5z" fill="#000"/>
<path d="M139.8 30.8h16.5v14.6h-16.5z" fill="none" stroke="#000" stroke-width=".2"/>
<path d="M141.2 33.1h3.7v12.3h-3.7z" fill="#fff"/>
<path d="M141.2 33.1h3.7v12.3h-3.7z" fill="none" stroke="#000" stroke-width=".3"/>
<path d="M146.2 33.1h3.7v12.3h-3.7z" fill="#fff"/>
<path d="M146.2 33.1h3.7v12.3h-3.7z" fill="none" stroke="#000" stroke-width=".3"/>
<path d="M151.2 33.1h3.6v12.3h-3.6z" fill="#fff"/>
<path d="M151.2 33.1h3.6v12.3h-3.6zM158.9 32.8v24.5h-20" fill="none" stroke="#000" stroke-width=".3"/>
<path d="M142.2 114h5.6v5.6h-5.6z" fill="#c0c0c0"/>
<path d="M142.2 114h5.6v5.6h-5.6z" fill="none" stroke="#000" stroke-width=".2"/>
<circle cx="145" cy="116.8" r="1.88" fill="#fff"/>
<circle cx="145" cy="116.8" r="1.88" fill="none" stroke="#000" stroke-width=".2"/>
<path d="M142 78.2h6.8v3.7h-6.8z" fill="#c0c0c0"/>
<path d="M142 78.2h6.8v3.7h-6.8z" fill="none" stroke="#000" stroke-width=".2"/>
<g fill="#000">
<circle cx="144" cy="80" r=".87"/>
<circle cx="146.9" cy="80" r=".87"/>
</g>
<g fill="none" stroke="#000" stroke-width=".3">
<circle cx="144" cy="80" r=".87"/>
<circle cx="146.9" cy="80" r=".87"/>
</g>
<path d="M165.8 75.5h6.7v6.4h-6.7z" fill="#c0c0c0"/>
<path d="M165.8 75.5h6.7v6.4h-6.7z" fill="none" stroke="#000" stroke-width=".2"/>
<g fill="#000">
<circle cx="167.7" cy="77.4" r=".87"/>
<circle cx="170.6" cy="77.4" r=".88"/>
<circle cx="167.7" cy="80.3" r=".86"/>
<circle cx="170.6" cy="80.3" r=".87"/>
</g>
<g fill="none" stroke="#000" stroke-width=".3">
<circle cx="167.7" cy="77.4" r=".87"/>
<circle cx="170.6" cy="77.4" r=".88"/>
<circle cx="167.7" cy="80.3" r=".86"/>
<circle cx="170.6" cy="80.3" r=".87"/>
</g>
<path d="M157.2 58.3h12.6v6.7h-12.6z" fill="#c0c0c0"/>
<path d="M157.2 58.3h12.6v6.7h-12.6zM169.8 65h.1" fill="none" stroke="#000" stroke-width=".2"/>
<g fill="#000">
<circle cx="159.4" cy="60.2" r=".86"/>
<circle cx="159.4" cy="63.1" r=".88"/>
<circle cx="162.3" cy="63.1" r=".87"/>
<circle cx="162.3" cy="60.2" r=".86"/>
<circle cx="165.2" cy="63.1" r=".86"/>
<circle cx="165.2" cy="60.2" r=".87"/>
<circle cx="168" cy="60.2" r=".86"/>
<circle cx="168" cy="63.1" r=".88"/>
</g>
<g fill="none" stroke="#000" stroke-width=".3">
<circle cx="159.4" cy="60.2" r=".86"/>
<circle cx="159.4" cy="63.1" r=".88"/>
<circle cx="162.3" cy="63.1" r=".87"/>
<circle cx="162.3" cy="60.2" r=".86"/>
<circle cx="165.2" cy="63.1" r=".86"/>
<circle cx="165.2" cy="60.2" r=".87"/>
<circle cx="168" cy="60.2" r=".86"/>
<circle cx="168" cy="63.1" r=".88"/>
</g>
<path d="M147.5 58.3h3.7v6.7h-3.7z" fill="#c0c0c0"/>
<path d="M147.5 58.3h3.7v6.7h-3.7zM147.5 58.3h.1" fill="none" stroke="#000" stroke-width=".2"/>
<g fill="#000">
<circle cx="149.3" cy="63.1" r=".87"/>
<circle cx="149.3" cy="60.2" r=".87"/>
</g>
<g fill="none" stroke="#000" stroke-width=".3">
<circle cx="149.3" cy="63.1" r=".87"/>
<circle cx="149.3" cy="60.2" r=".87"/>
</g>
<path d="M127.6 78.6h6.8v17.9h-6.8z" fill="#c0c0c0"/>
<path d="M127.6 78.6h6.8v17.9h-6.8z" fill="none" stroke="#000" stroke-width=".2"/>
<g fill="#000">
<circle cx="129.5" cy="83.2" r=".87"/>
<circle cx="129.5" cy="86.2" r=".87"/>
<circle cx="129.5" cy="89" r=".87"/>
<circle cx="129.5" cy="80.3" r=".86"/>
<circle cx="129.5" cy="92" r=".86"/>
<circle cx="129.5" cy="94.8" r=".86"/>
<circle cx="132.4" cy="83.2" r=".87"/>
<circle cx="132.4" cy="89" r=".87"/>
<circle cx="132.4" cy="86.1" r=".87"/>
<circle cx="132.4" cy="80.3" r=".86"/>
<circle cx="132.4" cy="92" r=".86"/>
<circle cx="132.4" cy="94.8" r=".86"/>
</g>
<g fill="none" stroke="#000" stroke-width=".3">
<circle cx="129.5" cy="83.2" r=".87"/>
<circle cx="129.5" cy="86.2" r=".87"/>
<circle cx="129.5" cy="89" r=".87"/>
<circle cx="129.5" cy="80.3" r=".86"/>
<circle cx="129.5" cy="92" r=".86"/>
<circle cx="129.5" cy="94.8" r=".86"/>
<circle cx="132.4" cy="83.2" r=".87"/>
<circle cx="132.4" cy="89" r=".87"/>
<circle cx="132.4" cy="86.1" r=".87"/>
<circle cx="132.4" cy="80.3" r=".86"/>
<circle cx="132.4" cy="92" r=".86"/>
<circle cx="132.4" cy="94.8" r=".86"/>
</g>
<path d="M45.6 120h6.7v15.4h-6.7z" fill="#c0c0c0"/>
<path d="M45.6 120h6.7v15.4h-6.7z" fill="none" stroke="#000" stroke-width=".2"/>
<g fill="#000">
<circle cx="47.5" cy="133.3" r=".88"/>
<circle cx="47.5" cy="127.5" r=".88"/>
<circle cx="47.5" cy="130.4" r=".88"/>
<circle cx="47.5" cy="124.6" r=".88"/>
<circle cx="47.5" cy="121.7" r=".88"/>
<circle cx="50.4" cy="133.3" r=".88"/>
<circle cx="50.4" cy="130.4" r=".88"/>
<circle cx="50.4" cy="127.5" r=".88"/>
<circle cx="50.4" cy="121.7" r=".88"/>
<circle cx="50.4" cy="124.6" r=".88"/>
</g>
<g fill="none" stroke="#000" stroke-width=".3">
<circle cx="47.5" cy="133.3" r=".88"/>
<circle cx="47.5" cy="127.5" r=".88"/>
<circle cx="47.5" cy="130.4" r=".88"/>
<circle cx="47.5" cy="124.6" r=".88"/>
<circle cx="47.5" cy="121.7" r=".88"/>
<circle cx="50.4" cy="133.3" r=".88"/>
<circle cx="50.4" cy="130.4" r=".88"/>
<circle cx="50.4" cy="127.5" r=".88"/>
<circle cx="50.4" cy="121.7" r=".88"/>
<circle cx="50.4" cy="124.6" r=".88"/>
</g>
<path d="M45.6 98.3h6.7v15.4h-6.7z" fill="#c0c0c0"/>
<path d="M45.6 98.3h6.7v15.4h-6.7z" fill="none" stroke="#000" stroke-width=".2"/>
<g fill="#000">
<circle cx="47.5" cy="105.8" r=".88"/>
<circle cx="47.5" cy="102.9" r=".88"/>
<circle cx="47.5" cy="111.6" r=".88"/>
<circle cx="47.5" cy="108.7" r=".88"/>
<circle cx="47.5" cy="100" r=".88"/>
<circle cx="50.5" cy="102.9" r=".88"/>
<circle cx="50.5" cy="111.6" r=".88"/>
<circle cx="50.5" cy="105.8" r=".88"/>
<circle cx="50.5" cy="108.7" r=".88"/>
<circle cx="50.5" cy="100" r=".88"/>
</g>
<g fill="none" stroke="#000" stroke-width=".3">
<circle cx="47.5" cy="105.8" r=".88"/>
<circle cx="47.5" cy="102.9" r=".88"/>
<circle cx="47.5" cy="111.6" r=".88"/>
<circle cx="47.5" cy="108.7" r=".88"/>
<circle cx="47.5" cy="100" r=".88"/>
<circle cx="50.5" cy="102.9" r=".88"/>
<circle cx="50.5" cy="111.6" r=".88"/>
<circle cx="50.5" cy="105.8" r=".88"/>
<circle cx="50.5" cy="108.7" r=".88"/>
<circle cx="50.5" cy="100" r=".88"/>
</g>
<path d="M45.6 42h6.7v15.4h-6.7z" fill="#c0c0c0"/>
<path d="M45.6 42h6.7v15.4h-6.7z" fill="none" stroke="#000" stroke-width=".2"/>
<g fill="#000">
<circle cx="47.5" cy="43.7" r=".88"/>
<circle cx="47.5" cy="46.6" r=".88"/>
<circle cx="47.5" cy="52.4" r=".88"/>
<circle cx="47.5" cy="55.3" r=".88"/>
<circle cx="47.6" cy="49.5" r=".87"/>
<circle cx="50.4" cy="43.7" r=".88"/>
<circle cx="50.5" cy="55.3" r=".88"/>
<circle cx="50.5" cy="46.6" r=".88"/>
<circle cx="50.5" cy="52.4" r=".88"/>
<circle cx="50.5" cy="49.5" r=".87"/>
</g>
<g fill="none" stroke="#000" stroke-width=".3">
<circle cx="47.5" cy="43.7" r=".88"/>
<circle cx="47.5" cy="46.6" r=".88"/>
<circle cx="47.5" cy="52.4" r=".88"/>
<circle cx="47.5" cy="55.3" r=".88"/>
<circle cx="47.6" cy="49.5" r=".87"/>
<circle cx="50.4" cy="43.7" r=".88"/>
<circle cx="50.5" cy="55.3" r=".88"/>
<circle cx="50.5" cy="46.6" r=".88"/>
<circle cx="50.5" cy="52.4" r=".88"/>
<circle cx="50.5" cy="49.5" r=".87"/>
</g>
<path d="M45.6 63.8h6.7v15.4h-6.7z" fill="#c0c0c0"/>
<path d="M45.6 63.8h6.7v15.4h-6.7zM86.3 74.7h14.4v14.4h-14.4z" fill="none" stroke="#000" stroke-width=".2"/>
<g fill="#000">
<circle cx="47.5" cy="65.5" r=".89"/>
<circle cx="47.5" cy="68.4" r=".88"/>
<circle cx="47.5" cy="71.3" r=".88"/>
<circle cx="47.5" cy="77.1" r=".88"/>
<circle cx="47.6" cy="74.2" r=".87"/>
<circle cx="50.4" cy="68.4" r=".88"/>
<circle cx="50.5" cy="71.3" r=".88"/>
<circle cx="50.5" cy="77.1" r=".88"/>
<circle cx="50.5" cy="65.5" r=".88"/>
<circle cx="50.5" cy="74.2" r=".87"/>
</g>
<g fill="none" stroke="#000" stroke-width=".3">
<circle cx="47.5" cy="65.5" r=".89"/>
<circle cx="47.5" cy="68.4" r=".88"/>
<circle cx="47.5" cy="71.3" r=".88"/>
<circle cx="47.5" cy="77.1" r=".88"/>
<circle cx="47.6" cy="74.2" r=".87"/>
<circle cx="50.4" cy="68.4" r=".88"/>
<circle cx="50.5" cy="71.3" r=".88"/>
<circle cx="50.5" cy="77.1" r=".88"/>
<circle cx="50.5" cy="65.5" r=".88"/>
<circle cx="50.5" cy="74.2" r=".87"/>
</g>
<path d="M86.3 74.7h14.4v14.4h-14.4z" fill="#000"/>
<path d="M64.4 118h5.7v5.7h-5.7z" fill="#c0c0c0"/>
<path d="M64.4 118h5.7v5.7h-5.7z" fill="none" stroke="#000" stroke-width=".2"/>
<circle cx="67.2" cy="120.9" r="1.89" fill="#fff"/>
<circle cx="67.2" cy="120.9" r="1.89" fill="none" stroke="#000" stroke-width=".2"/>
<path d="M58.7 89h5.7v5.7h-5.7z" fill="#c0c0c0"/>
<path d="M58.7 89h5.7v5.7h-5.7z" fill="none" stroke="#000" stroke-width=".2"/>
<circle cx="61.5" cy="91.9" r="1.89" fill="#fff"/>
<circle cx="61.5" cy="91.9" r="1.89" fill="none" stroke="#000" stroke-width=".2"/>
<path d="M65.5 104.1h6.7v3.6h-6.7z" fill="#c0c0c0"/>
<path d="M65.5 104.1h6.7v3.6h-6.7z" fill="none" stroke="#000" stroke-width=".2"/>
<g fill="#000">
<circle cx="67.4" cy="105.9" r=".88"/>
<circle cx="70.4" cy="105.9" r=".87"/>
</g>
<g fill="none" stroke="#000" stroke-width=".3">
<circle cx="67.4" cy="105.9" r=".88"/>
<circle cx="70.4" cy="105.9" r=".87"/>
</g>
<path d="M76.4 96.9h6.7v6.3h-6.7z" fill="#c0c0c0"/>
<path d="M76.4 96.9h6.7v6.3h-6.7z" fill="none" stroke="#000" stroke-width=".2"/>
<g fill="#000">
<circle cx="78.3" cy="98.7" r=".88"/>
<circle cx="81.2" cy="98.7" r=".88"/>
<circle cx="78.3" cy="101.7" r=".88"/>
<circle cx="81.2" cy="101.7" r=".88"/>
</g>
<g fill="none" stroke="#000" stroke-width=".3">
<circle cx="78.3" cy="98.7" r=".88"/>
<circle cx="81.2" cy="98.7" r=".88"/>
<circle cx="78.3" cy="101.7" r=".88"/>
<circle cx="81.2" cy="101.7" r=".88"/>
</g>
<path d="M87.5 99.8h3.6v6.7h-3.6z" fill="#c0c0c0"/>
<path d="M87.5 99.8h3.6v6.7h-3.6zM87.5 99.8h.1" fill="none" stroke="#000" stroke-width=".2"/>
<g fill="#000">
<circle cx="89.2" cy="101.7" r=".88"/>
<circle cx="89.2" cy="104.6" r=".87"/>
</g>
<g fill="none" stroke="#000" stroke-width=".3">
<circle cx="89.2" cy="101.7" r=".88"/>
<circle cx="89.2" cy="104.6" r=".87"/>
</g>
<path d="M95.1 99.8h3.6v6.7h-3.6z" fill="#c0c0c0"/>
<path d="M95.1 99.8h3.6v6.7h-3.6zM95.1 99.8h.1" fill="none" stroke="#000" stroke-width=".2"/>
<g fill="#000">
<circle cx="96.8" cy="101.7" r=".88"/>
<circle cx="96.8" cy="104.6" r=".88"/>
</g>
<g fill="none" stroke="#000" stroke-width=".3">
<circle cx="96.8" cy="101.7" r=".88"/>
<circle cx="96.8" cy="104.6" r=".88"/>
</g>
<path d="M92.5 118.3h3.6v6.7h-3.6z" fill="#c0c0c0"/>
<path d="M92.5 118.3h3.6v6.7h-3.6zM92.5 118.3h.1" fill="none" stroke="#000" stroke-width=".2"/>
<g fill="#000">
<circle cx="94.2" cy="120.2" r=".87"/>
<circle cx="94.2" cy="123.1" r=".88"/>
</g>
<g fill="none" stroke="#000" stroke-width=".3">
<circle cx="94.2" cy="120.2" r=".87"/>
<circle cx="94.2" cy="123.1" r=".88"/>
</g>
<path d="M112.4 91.5h3.7v6.7h-3.7z" fill="#c0c0c0"/>
<path d="M112.4 91.5h3.7v6.7h-3.7zM112.4 91.5h.1" fill="none" stroke="#000" stroke-width=".2"/>
<g fill="#000">
<circle cx="114.2" cy="93.4" r=".88"/>
<circle cx="114.2" cy="96.3" r=".87"/>
</g>
<g fill="none" stroke="#000" stroke-width=".3">
<circle cx="114.2" cy="93.4" r=".88"/>
<circle cx="114.2" cy="96.3" r=".87"/>
</g>
<path d="M109 73.2h6.7v3.6h-6.7z" fill="#c0c0c0"/>
<path d="M109 73.2h6.7v3.6h-6.7z" fill="none" stroke="#000" stroke-width=".2"/>
<g fill="#000">
<circle cx="110.9" cy="75" r=".87"/>
<circle cx="113.8" cy="75" r=".87"/>
</g>
<g fill="none" stroke="#000" stroke-width=".3">
<circle cx="110.9" cy="75" r=".87"/>
<circle cx="113.8" cy="75" r=".87"/>
</g>
<path d="M112.4 61.6h3.7v6.8h-3.7z" fill="#c0c0c0"/>
<path d="M112.4 61.6h3.7v6.8h-3.7zM112.4 61.6h.1" fill="none" stroke="#000" stroke-width=".2"/>
<g fill="#000">
<circle cx="114.2" cy="63.5" r=".87"/>
<circle cx="114.2" cy="66.4" r=".87"/>
</g>
<g fill="none" stroke="#000" stroke-width=".3">
<circle cx="114.2" cy="63.5" r=".87"/>
<circle cx="114.2" cy="66.4" r=".87"/>
</g>
<path d="M94.3 50.1h3.6v6.7h-3.6z" fill="#c0c0c0"/>
<path d="M94.3 50.1h3.6v6.7h-3.6zM94.3 50.1h.1" fill="none" stroke="#000" stroke-width=".2"/>
<g fill="#000">
<circle cx="96.1" cy="52" r=".87"/>
<circle cx="96.1" cy="54.9" r=".87"/>
</g>
<g fill="none" stroke="#000" stroke-width=".3">
<circle cx="96.1" cy="52" r=".87"/>
<circle cx="96.1" cy="54.9" r=".87"/>
</g>
<path d="M60 67.6h9.5v4h-9.5z" fill="#c0c0c0"/>
<path d="M60 67.6h9.5v4h-9.5zM69.5 71.6h.1" fill="none" stroke="#000" stroke-width=".2"/>
<g fill="#000">
<circle cx="61.8" cy="69.6" r=".87"/>
<circle cx="64.8" cy="69.6" r=".87"/>
<circle cx="67.7" cy="69.5" r=".88"/>
</g>
<g fill="none" stroke="#000" stroke-width=".3">
<circle cx="61.8" cy="69.6" r=".87"/>
<circle cx="64.8" cy="69.6" r=".87"/>
<circle cx="67.7" cy="69.5" r=".88"/>
</g>
<path d="M62.9 75h6.7v3.7h-6.7z" fill="#c0c0c0"/>
<path d="M178.5 38.6h4.3v8.7h-4.3zM182.8 47.3h.1M62.9 75h6.7v3.7h-6.7zM120.8 60.1h4.3v8.7h-4.3zM125.1 68.8h.1" fill="none" stroke="#000" stroke-width=".2"/>
<g fill="#000">
<circle cx="64.8" cy="76.8" r=".88"/>
<circle cx="67.7" cy="76.8" r=".86"/>
</g>
<g fill="none" stroke="#000" stroke-width=".3">
<circle cx="64.8" cy="76.8" r=".88"/>
<circle cx="67.7" cy="76.8" r=".86"/>
</g>
<path d="M178.5 38.6h4.3v8.7h-4.3zM120.8 60.1h4.3v8.7h-4.3z" fill="#000"/>
<circle cx="40.2" cy="50" r="2.73" fill="#fff"/>
<circle cx="40.2" cy="50" r="2.73" fill="none" stroke="#00f" stroke-width=".88"/>
<circle cx="41.6" cy="73.2" r="2.73" fill="#fff"/>
<circle cx="41.6" cy="73.2" r="2.73" fill="none" stroke="#00f" stroke-width=".88"/>
<circle cx="41.1" cy="107.7" r="2.72" fill="#fff"/>
<circle cx="41.1" cy="107.7" r="2.72" fill="none" stroke="#00f" stroke-width=".88"/>
<circle cx="41.1" cy="129.9" r="2.73" fill="#fff"/>
<circle cx="41.1" cy="129.9" r="2.73" fill="none" stroke="#00f" stroke-width=".88"/>
<circle cx="75.1" cy="64.5" r="2.72" fill="#fff"/>
<circle cx="75.1" cy="64.5" r="2.72" fill="none" stroke="#00f" stroke-width=".88"/>
<circle cx="72.8" cy="95" r="2.73" fill="#fff"/>
<circle cx="72.8" cy="95" r="2.73" fill="none" stroke="#00f" stroke-width=".88"/>
<circle cx="75.6" cy="125.4" r="2.73" fill="#fff"/>
<circle cx="75.6" cy="125.4" r="2.73" fill="none" stroke="#00f" stroke-width=".88"/>
<circle cx="123.6" cy="94.7" r="2.73" fill="#fff"/>
<circle cx="123.6" cy="94.7" r="2.73" fill="none" stroke="#00f" stroke-width=".88"/>
<circle cx="168.1" cy="55" r="2.73" fill="#fff"/>
<circle cx="168.1" cy="55" r="2.73" fill="none" stroke="#00f" stroke-width=".88"/>
<circle cx="175.3" cy="56.8" r="2.73" fill="#fff"/>
<circle cx="175.3" cy="56.8" r="2.73" fill="none" stroke="#00f" stroke-width=".88"/>
<circle cx="175.3" cy="87.9" r="2.72" fill="#fff"/>
<circle cx="175.3" cy="87.9" r="2.72" fill="none" stroke="#00f" stroke-width=".88"/>
<circle cx="175.3" cy="71.4" r="2.72" fill="#fff"/>
<circle cx="175.3" cy="71.4" r="2.72" fill="none" stroke="#00f" stroke-width=".88"/>
<circle cx="155.4" cy="107.7" r="2.73" fill="#fff"/>
<circle cx="155.4" cy="107.7" r="2.73" fill="none" stroke="#00f" stroke-width=".88"/>
<circle cx="174.4" cy="117.7" r="2.73" fill="#fff"/>
<circle cx="174.4" cy="117.7" r="2.73" fill="none" stroke="#00f" stroke-width=".88"/>
<circle cx="58.3" cy="50" r="2.73" fill="#fff"/>
<circle cx="58.3" cy="50" r="2.73" fill="none" stroke="#00f" stroke-width=".88"/>
<circle cx="56.5" cy="73.2" r="2.73" fill="#fff"/>
<circle cx="56.5" cy="73.2" r="2.73" fill="none" stroke="#00f" stroke-width=".88"/>
<circle cx="57.2" cy="107.5" r="2.72" fill="#fff"/>
<circle cx="57.2" cy="107.5" r="2.72" fill="none" stroke="#00f" stroke-width=".88"/>
<circle cx="57.4" cy="129.9" r="2.73" fill="#fff"/>
<circle cx="57.4" cy="129.9" r="2.73" fill="none" stroke="#00f" stroke-width=".88"/>
<circle cx="76" cy="107.7" r="2.72" fill="#fff"/>
<circle cx="76" cy="107.7" r="2.72" fill="none" stroke="#00f" stroke-width=".88"/>
<circle cx="138.6" cy="94.3" r="2.73" fill="#fff"/>
<circle cx="138.6" cy="94.3" r="2.73" fill="none" stroke="#00f" stroke-width=".88"/>
<circle cx="168.1" cy="68.6" r="2.73" fill="#fff"/>
<circle cx="168.1" cy="68.6" r="2.73" fill="none" stroke="#00f" stroke-width=".88"/>
<circle cx="191.7" cy="56.8" r="2.73" fill="#fff"/>
<circle cx="191.7" cy="56.8" r="2.73" fill="none" stroke="#00f" stroke-width=".88"/>
<circle cx="190.8" cy="87.7" r="2.73" fill="#fff"/>
<circle cx="190.8" cy="87.7" r="2.73" fill="none" stroke="#00f" stroke-width=".88"/>
<circle cx="192.6" cy="115" r="2.73" fill="#fff"/>
<circle cx="192.6" cy="115" r="2.73" fill="none" stroke="#00f" stroke-width=".88"/>
<circle cx="155.4" cy="115" r="2.73" fill="#fff"/>
<g fill="none" stroke="#00f" stroke-width=".88">
<path d="M42.5 51.4l5.2 4.1M55.8 51.8l-5.2 3.7M168.1 57.7v2.8M178.1 56.4l3.6 11.3M189 56.4l-4.6 11.3M44.3 75l3.2 2.3M54.5 75l-3.9 2.3M72.4 65.9l-5 3.6M168.1 63.2v2.7M173.5 74.1l-2.9 3.6M75.1 96.4l3.2 2.3M126.4 94.7h3.1"/>
<path d="M132.2 94.7h3.7M177.6 89.5l3.6 2.3M188.3 89.5l-3.9 2.3M43.8 109.5l3.7 1.8M54.7 109.1l-4.1 2.7M78.3 101.5l-1.7 3.5M161.7 111.3l-3.6 2.7M161.7 108.6h-3.6M177.2 118.1l4 1.4M190.1 116.3l-5.7 3.2M43.8 131.3l3.7 1.8M54.9 131l-4.3 2.1"/>
<path d="M82.4 123.6l-4.1 1.8"/>
<circle cx="155.4" cy="115" r="2.73"/>
</g>
<circle cx="161.3" cy="77.3" r="2.73" fill="#fff"/>
<g fill="none" stroke="#00f" stroke-width=".88">
<path d="M164 77.3h3.7"/>
<circle cx="161.3" cy="77.3" r="2.73"/>
</g>
<text font-size="6.3" x="19" y="16.9">C8051F560DK</text>
<g font-size="4.8">
<text x="165.8" y="36.8">SIDE “B”</text>
<text x="78.7" y="68.6">SIDE “A”</text>
<text x="148.2" y="104">C8051F560-TB</text>
</g>
<text font-size="3.9" x="59.8" y="149.7">Figure 3. C8051F560 Target Board with Pin Numbers</text>
<g font-size="3.6" fill="#00f">
<text x="39.3" y="51.4">2</text>
<text x="57.4" y="51.4">1</text>
<text x="167.2" y="56.3">1</text>
<text x="174.4" y="58.2">2</text>
<text x="190.8" y="58.2">1</text>
<text x="74.2" y="65.9">1</text>
<text x="167.2" y="70">2</text>
<text x="40.6" y="74.5">2</text>
<text x="55.6" y="74.5">1</text>
<text x="174.4" y="72.7">1</text>
<text x="160.4" y="78.6">2</text>
<text x="174.4" y="89.3">2</text>
<text x="189.9" y="89">1</text>
<text x="137.7" y="95.6">2</text>
<text x="71.9" y="96.3">2</text>
<text x="122.7" y="96.1">1</text>
<text x="40.2" y="109">2</text>
<text x="56.3" y="108.8">1</text>
<text x="75.1" y="109">1</text>
<text x="154.5" y="109">2</text>
<text x="154.5" y="116.3">1</text>
<text x="173.5" y="119">2</text>
<text x="191.7" y="116.3">1</text>
<text x="40.2" y="131.3">2</text>
<text x="56.5" y="131.3">1</text>
<text x="74.7" y="126.7">1</text>
</g>
<text font-size="3.6" x="116" y="118.2">SILICON LABS</text>
<g font-size="3.2">
<text x="38.3" y="36.2">P1</text>
<text x="42.2" y="41">Port_0 “A”</text>
<text x="104.4" y="43.8">TB1</text>
<text x="133.4" y="44.2">TB2</text>
<text x="66.8" y="48.2">P5</text>
<text x="87.9" y="48.2">R27</text>
<text x="175.6" y="53.4">Port_0 “B”</text>
<text x="53.2" y="57.2">J0</text>
<text x="62.4" y="55.5">COMM</text>
<text x="42.2" y="62.8">Port_3 “A”</text>
<text x="64.5" y="62.9">DS4</text>
<text x="93.5" y="60.5">J20</text>
<text x="111.6" y="60.6">J14</text>
<text x="143.3" y="62.6">J8</text>
<text x="170.5" y="62.6">J12</text>
<text x="70.1" y="70.5">J4</text>
<text x="187.4" y="70.2">J11</text>
<text x="70.2" y="77.8">J23</text>
<text x="86.3" y="73.7">U1</text>
<text x="116.3" y="76">J22</text>
<text x="128.3" y="77.4">J17</text>
<text x="143.7" y="77.4">J5</text>
<text x="167.4" y="74.7">J6</text>
<text x="175.6" y="77">Port_1 “B”</text>
<text x="53.1" y="79">J3</text>
<text x="71.7" y="83">P1.3_A</text>
<text x="56.3" y="87.3">P1.4_A</text>
<text x="154.9" y="87.5">U2</text>
<text x="74.1" y="90.5">DS2</text>
<text x="111.6" y="90.5">J24</text>
<text x="186.9" y="93.7">J13</text>
<text x="42.2" y="97.3">Port_2 “A”</text>
<text x="77.2" y="96.1">J19</text>
<text x="66.3" y="103.6">J18</text>
<text x="53.3" y="113.5">J2</text>
<text x="86.7" y="110.2">J10</text>
<text x="95.2" y="110.2">J9</text>
<text x="101.8" y="108.9">PWR LED</text>
<text x="139.7" y="112.3">P1.4_B</text>
<text x="167.5" y="113.1">J15</text>
<text x="175.6" y="113.7">Port_2 “B”</text>
<text x="42.2" y="119">Port_1 “A”</text>
<text x="59.9" y="116.4">RESET_A</text>
<text x="81.1" y="115">J7</text>
<text x="91.7" y="117.3">J21</text>
<text x="106.3" y="116.8">DS3</text>
<text x="156.2" y="124.8">DS1</text>
<text x="160.8" y="120.9">P1.3_B</text>
<text x="186.8" y="121.4">J16</text>
<text x="88.8" y="131">P4</text>
<text x="105.3" y="131">TB3</text>
<text x="170.8" y="131.8">RESET_B</text>
<text x="53.3" y="135.5">J1</text>
<text x="65.5" y="133.7">DEBUG_A</text>
<text x="148.9" y="133.7">DEBUG_B</text>
<text x="56.3" y="140.1">P2</text>
<text x="140.5" y="140.1">P3</text>
<text x="19" y="266">8</text>
<text x="102" y="266">Rev. 0.1</text>
</g>
<g font-size="3.2" fill="#fff">
<text x="168.3" y="46.4" transform="rotate(-90 168.3 46.4)">CAN</text>
<text x="181.6" y="45.5" transform="rotate(-90 181.6 45.5)">LIN</text>
<text x="77.4" y="59.4">2102</text>
<text x="78.8" y="55.5">CP</text>
<text x="108.1" y="67.8" transform="rotate(-90 108.1 67.8)">CAN</text>
<text x="123.9" y="67" transform="rotate(-90 123.9 67)">LIN</text>
<text x="88.7" y="81">C8051</text>
<text x="89.8" y="84.8">F568</text>
<text x="153.5" y="93.7">F550</text>
</g>
<g font-size="2.4">
<text x="124.6" y="52.5" transform="rotate(-90 124.6 52.5)">GND</text>
<text x="153.8" y="52.3" transform="rotate(-90 153.8 52.3)">GND</text>
<text x="114.6" y="55.3" transform="rotate(-90 114.6 55.3)">+LIN_V</text>
<text x="119.6" y="57.4" transform="rotate(-90 119.6 57.4)">LIN_OUT</text>
<text x="143.8" y="55.2" transform="rotate(-90 143.8 55.2)">CAN_H</text>
<text x="148.8" y="54.8" transform="rotate(-90 148.8 54.8)">CAN_L</text>
<text x="119" y="120.4">www.silabs.com</text>
</g>
</svg>
